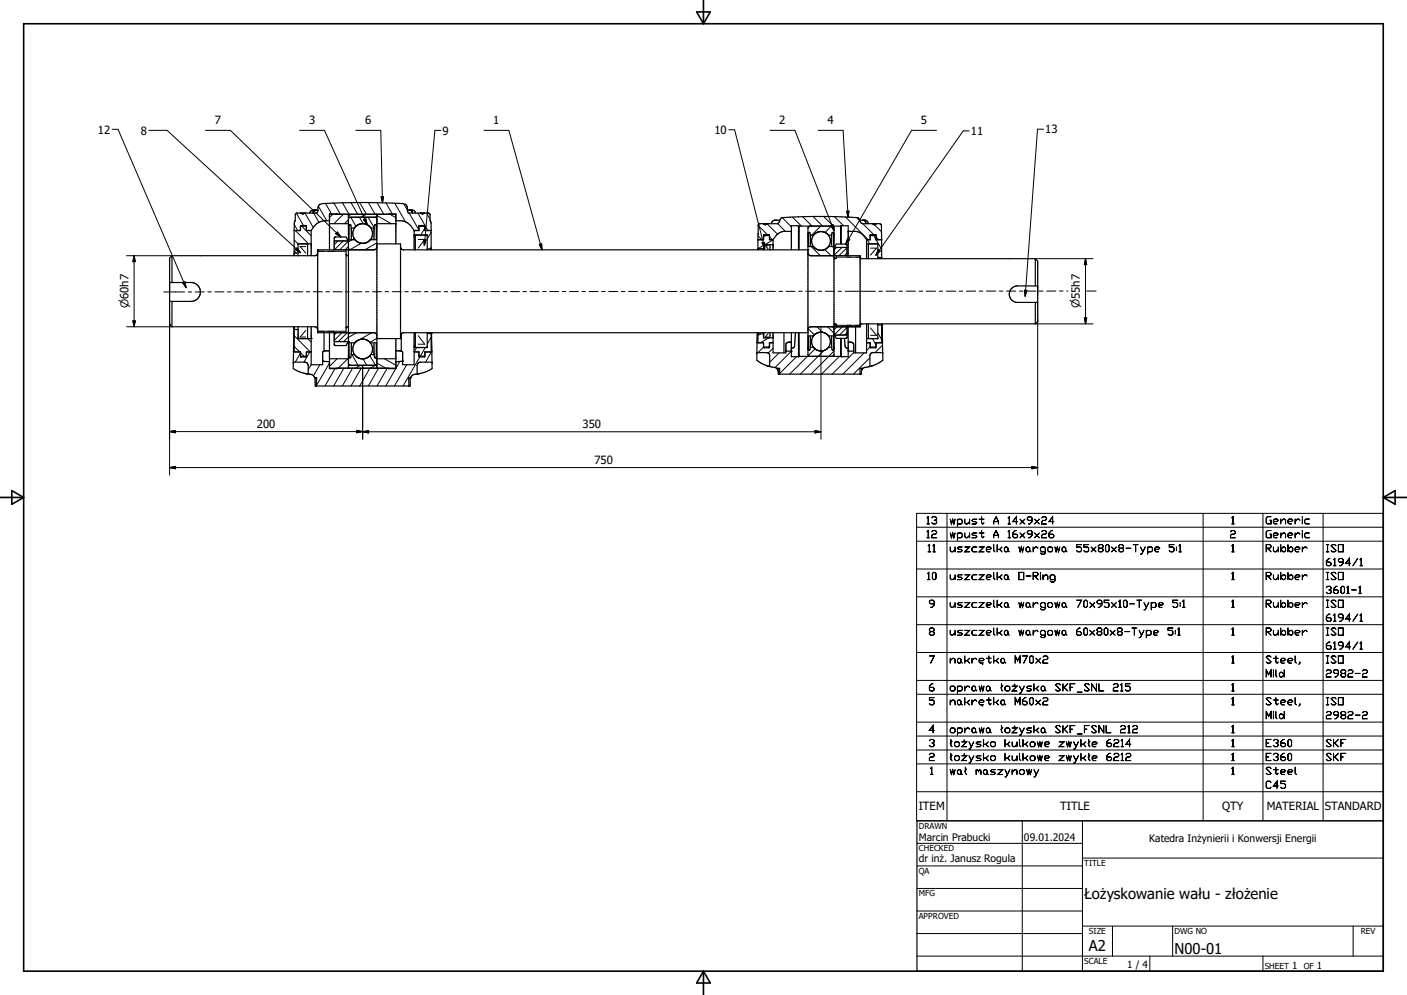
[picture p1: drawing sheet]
<svg xmlns="http://www.w3.org/2000/svg" width="420mm" height="297mm" viewBox="0 0 420 297" stroke-linecap="round" stroke-linejoin="round" font-family="sans-serif">
<g fill="none" stroke="#000" stroke-width=".3">
<path d="M33.5 38.6h1.7l20.3 47.3M44.4 38.9h5.5l39.8 36.5M61.3 38.9h7.5l33 31.8M89.4 38.9h7.5l12.7 28.2M106.2 38.9h7.5l.5 21.6M131.6 38.9h-1.8l-3 32.6M144.4 38.9h7.5l9.9 35.7M217.5 38.7h1.8l9 35.4M229.9 38.9h7.4l11.6 29.9M244.2 38.9h7.5l1.5 25.9M279.5 38.9h-7.4l-19.7 33.9M289.3 39.1h-1.8l-26.1 37.1"/>
<path d="M311.5 38.6h-1.8l-3.6 48.2M113.8 58.8h.7l-.3 1.7zM37.8 76.3h13.5M40 76.3v21.2M40 76.3l.4 1.8h-.7zM87.8 74.8l.7 .7M87.8 71.6l1.2 1.2M87.8 67l1 1.8M88.2 68.8l3.9 4M88.5 63.7l2.1 3.6M88.7 74l1 1.4-1.5-.9zM90 67.5l2.9 2.9"/>
<path d="M91 63.6l2.5 4.3M91.3 73.6h-1.7l1.7 2M93.6 63.6l1.6 2.7M94.8 75h8.5M95 61.6l2.5 4.3M97.2 60.7l1.8 3.2M99.3 64l-1 .9M99.7 60.6l1.9 3.4M99.8 71.9h4.2v2.7h-4.2zM100.7 69.3l1.1 1.4-1.6-.9zM100.9 71.9l-1.1 1.1M102.2 60.6l2 3.4"/>
<path d="M102.4 71.9l-2.6 2.7M102.5 64l-2.8 2.8M104 65.6l-1.2 1.2M104 73.6l-1 1M104 72l-2.6 2.6M104.7 64.8l1.6 2.8M104.8 60.5l2 3.5M104.8 64l-.8 .4M105.2 71.6l-1.2 .6M107.3 64.8l1.1 2M107.4 60.5l2 3.5M107.8 72.6l-3.4 2"/>
<path d="M108.6 65.6l.6-.3 .4 1.8zM109.3 64l-1.5 .8M109.9 64.8l1.8 3.1M110 60.5l2 3.5M112.5 72.5l-3.6 2.1M112.5 64.7l-.2 .1M112.5 64.3l4.3 2.5M112.6 60.5l2 3.5M115.2 60.6l1.9 3.3M116.4 64l1.8 1M117.9 60.7l3.2 5.6M118.2 65.7l.1 .2"/>
<path d="M120.6 60.9l1 1.8M122.1 63.6l2.9 5.1M123.8 68.8l-.2 .3M124.7 63.6l3 5.2M124.8 71.5h2M126.5 71.5l.7 .1-.5 1.7zM126.8 71.5l-2 2.6M126.8 68l-1.2 2.2M126.8 71.5l-.1 1.8M127.3 63.6l1.1 1.8M128.7 69.3l-1.2 2M128.7 73.8l-.3 .5"/>
<path d="M161 73l.7-.2 .1 1.8zM226.3 70.4l1.1 1.2M226.3 67.3l2.8 2.8M226.4 71.6h-.2M227.5 72.5l.7-.2 .1 1.8zM227.9 73.3l-1.6 .9M228.5 70.3l-.6 .4M229 66.8l3.1 3.1M229.3 73.4h-.9l.9 .8M229.7 70.7l.9 .9M230.8 71.6l-2.5 1.5M232.1 66.7l2.3 2.4"/>
<path d="M233.5 65l2.7 2.7M236.6 64.8l2.6 2.7M239.6 64.7l2.8 2.8M241.8 67.5l-.6 .6M242.1 73.6l2.8 2.7M242.7 64.6l2.9 2.9M245 67.5l-2.7 2.7M245.9 64.6l2.8 2.9M246.2 74.4l1.9 1.9M248 67.3l.6-.2 .3 1.7zM248.2 67.5l-1.9 1.9M248.5 73.6l.4 .5"/>
<path d="M249 73.9h3.9v2.4h-4v-2.3M249.1 64.7l2.7 2.7M249.7 76.8h7M249.7 73.9l-.8 .8M251.3 73.9l-2.4 2.3M252.4 64.8l6.8 6.8M252.7 63.1l.7-.1-.2 1.8zM252.9 75.5l-.9 .8M252.9 73.9l-2.5 2.4M253 71.1l.6 .4-1.2 1.3zM253.2 68.8l.3 .3M255.7 64.9l1 1"/>
<path d="M257.6 66.8l3.2 3.3M258.9 71.6l.7 1.2M259.8 74.1h1.8l-1.8 2M260.8 70.3l.7 1.2M261 67.1l2.1 2.1M261.5 70.7l.8 .9M261.5 71.6l1.7 2.8M262.2 74.5l.5 .4-1.3 1.3zM309 77.2h17.3M324 77.2v19.5M324 77.2l.4 1.8h-.7zM37.8 97.5h13.5"/>
<path d="M39.7 95.8h.7l-.4 1.7zM48.9 87.1h6.2M50.6 96.8v45M54.5 84.4l.7-.3 .3 1.8zM56.2 87.1h1M61 87.1h-2.7M62 87.1h1.1M64.2 87.1h2.7M67.9 87.1h1.1M70 87.1h2.7M73.8 87.1h1.1M75.9 87.1h2.7"/>
<path d="M79.7 87.1h1M81.8 87.1h2.7M86.6 87.1h-1.1M87.7 87.1h2.7M91.3 98.6l-1.7 2h1.7M91.4 87.1h1.1M93.5 87.1h2.7M94.8 98.9h8.5M97.3 87.1h1.1M99.4 87.1h2.7M100.5 99.3l-.7 .7M102.1 99.3l-2.3 2.3"/>
<path d="M103.2 87.1h1M103.6 99.3l-2.6 2.7M105.3 87.1h2.7M106.4 99.3l-2.4 1.4M109.1 87.1h1M110.9 99.3l-3.5 2M113.9 87.1h-2.7M114.9 87.1h1.1M117.1 87.1h2.7M120.8 87.1h1.1M122.9 87.1h2.7M126.7 87.1h1.1"/>
<path d="M128.8 87.1h2.7M132.6 87.1h1M137.4 87l-2.7 .1M138.5 87h1M140.6 87h2.7M144.3 87h1.1M146.5 87h2.6M150.2 87h1.1M152.3 87h2.7M156.1 87h1M158.2 87h2.7M163 87h-1"/>
<path d="M164.1 87h2.7M167.8 87h1.1M170 87h2.7M173.7 87h1.1M175.8 87h2.7M179.6 87h1.1M181.7 87h2.7M185.5 87h1M187.6 87h2.7M191.4 87h1M193.5 87h2.7M197.2 87h1.1"/>
<path d="M199.4 87h2.7M203.1 87h1.1M205.2 87h2.7M209 87h1.1M213.8 87h-2.7M214.9 87h1M217 87h2.7M220.7 87h1.1M222.9 87h2.7M226.6 87h1.1M227 99.7l-.8 .4M228.8 87h2.6"/>
<path d="M229.3 99.6l-.9 1h1.1M232.5 87h1.1M234.6 87h2.7M238.4 86.9h1M240.5 86.9h2.7M241.2 98.1l1.9 1.9M243.9 97.5l1.7 1.7M244.3 86.9h1M245.1 97.5v33.6M246.4 86.9h2.7M247 97.5l1.9 2M248.9 97.1h7.8"/>
<path d="M248.9 99.8l.1 .2M248.9 97.5h4v2.5h-3.9M249.9 97.5l-1 1M250.1 86.9h1.1M251.4 97.5l-2.4 2.5M252.3 86.9h9M252.9 99.3l-.8 .7M252.9 97.7l-2.3 2.3M259.8 97.9l1.8 2.2h-1.8M262 99.4l1.2 2M262.4 86.9h1M264.5 86.9h2.8"/>
<path d="M268.4 86.9h1M270.5 86.9h2.8M274.3 86.9h1.1M276.5 86.9h2.8M280.3 86.9h1.1M282.4 86.9h2.9M286.3 86.9h1.1M291.2 86.9h-2.8M292.3 86.9h1.1M294.4 86.9h2.8M298.3 86.9h1.1M300.4 86.9h2.8"/>
<path d="M304.3 86.9h1M305.8 86.8v-.2l.7 .2M305.8 87l.2 1.4M306.1 87l-.1 1.4M306.4 86.9h2.8M306.4 87l-.4 1.4M309 96.7h17.3M309.8 96v45.8M310.3 86.9h1M315.2 86.9h-2.8M316.3 86.9h1M318.4 86.9h.4"/>
<path d="M323.7 94.9h.7l-.4 1.8zM324.4 86.9h2.8M87.8 103.4l1.7 1.7M87.8 100.2l4.8 4.9M89.7 105.4l-1.6 2.7M89.7 105.3l1.1 1.1M91.8 101.1l1.1 1M92.5 105.1l-1.8 3M92.9 108.9l-.9 1.5M95.5 108.9l-1.9 3.3M98.3 108.4l-3.8 6.7M100 110l-3 5.2"/>
<path d="M100.6 107.1l-2.3 2.3M102.6 109.9l-3 5.3M103.8 107.1l-2.8 2.8M104 100.5l-1.4 1.5M104 102v-2.7h-4.2v2.7h4.2M104 108.6l.2 .3M105.1 105.8l1.8 3.2M105.2 109.9l-3 5.3M106.3 102l-.6 .3M107.6 109l-1.6 .9M107.8 109.9l-3 5.3M108.3 109v22.1"/>
<path d="M108.4 107.1l1.1 1.9M110.4 106.1l1.7 2.9-1.6 .9M110.4 109.9l-3 5.3M112.5 101l-2.1 1.2M112.5 108.4l2.7 1.5M113 109.9l-3 5.3M114.8 107.1l3.4 1.9M115.6 109.9l-3.1 5.3M118.1 110l-3 5.2M119.4 107.9l-1.2 2.1M121.4 108.9l-3.7 6.3M124.4 103.7l-.8 1.3"/>
<path d="M124.8 100.2l2 2.5h-2M125.3 106.6l-5 8.6M126.9 103.7l-1.4 2.6M128.7 100.7l-1.2 2M128.8 105.1l-1.8 3M226 102.3v.1M227.9 103.6l-1.6 1.7M229.5 100.8l-2.6 1.5M229.7 103.3l-.4 .3M230.8 104l-1.5 1.4M232.6 105.3l-2.9 2.8M236.2 104.8l-4.9 4.9"/>
<path d="M237.7 106.5l-5 5M241 106.4l-5.3 5.3M243.3 104.1l-2 2M246 104.6l-7.1 7.1M248.9 104.8l-6.8 6.9M250.5 106.4l-5.3 5.3M254.8 105.3l-6.4 6.4M258 105.3l-6.4 6.4M259.7 106.8l-4.9 4.9M259.7 103.5l-1 1.1M260.4 101.1l1.1 1.9M263.4 103l-2.2 2.3"/>
<path d="M50.6 128.8h57.7l-1.8-.3v.7l3.5-.7v.7l-1.7-.3h136.8M50.6 128.8l1.8-.3v.7zM50.6 139.6l1.8-.4v.7zM50.6 139.6h259.2M243.3 128.5l1.8 .4-1.8 .3zM308 139.2l1.8 .4-1.8 .3zM273.6 153.2h139.3v91.8h-139.3zM273.6 157.4h139.3M282.7 153.2v91.8M359.1 153.2v91.8M377 153.2v91.8M394.9 153.2v91.8"/>
<path d="M273.6 161.5h139.3M273.6 169.9h139.3M273.6 178.2h139.3M273.6 186.5h139.3M273.6 194.8h139.3M273.6 203.1h139.3M273.6 207.2h139.3M273.6 215.6h139.3M273.6 219.7h139.3M273.6 223.9h139.3M273.6 228h139.3M273.6 236.3h139.3"/>
<path d="M273.7 251.7h49.4M273.7 258.5h49.4M305.2 245v44.9M323.1 256.1h89.8M323.1 245v44.9M273.7 265.2h49.4M273.7 271.9h49.4M273.7 278.7h49.4M323.1 276.4h89.8M332.1 276.4v9M350 276.4v9M403.9 276.4v9"/>
<path d="M273.7 285.4h139.2M343.2 285.4v4.5M377 285.4v4.5"/>
</g>
<g fill="none" stroke="#000" stroke-width=".36">
<path d="M51.3 76.3l-.7 .8v19.7l.7 .7M51.3 76.3v8M87.8 68.8v7.5M87.8 75.5h1.2M89.7 67.5v1.3h-1.9M89.7 67.5h1.8M89.7 67.4v.1M89.8 63.6l.6 .4 .6-.4M89.8 67.3l-.1 .1M89.9 67.3h1.5l.1 1.5h1.4M89.9 67.3h-.1M91.7 72.8l.1 3.5"/>
<path d="M92.9 72.8h-3.8l-.1 3.5M92.9 68.8v7.5M93.4 63.4v.2M93.6 63.1l-.2 .3M93.6 63l-.2 .4M94.1 62.7l-.5 .4M94.2 62.7l-.6 .3M94.8 75.4l-.2 .7-.5 .2h-42.8M94.9 62.7h-1.6l-.6 .3-.2 .6M98.3 66.8h5.7M98.3 65.9a4.6 4.6 0 0 0-4.6 1.8l-.8 1.1M98.3 64h19.9"/>
<path d="M99.8 71.9h4.2M100.5 63.9h-2.2v10.7M100.5 63.9v.1M100.5 63.9l.1 .1M103.3 76a.36 .36 0 0 0 .4 .3 .36 .36 0 0 0 .3-.3M103.3 74.6v24.7M104 71.9l-.7-1.2-3.3 .1-.2 .3v3.5M104 64v45.9M104 67.3h.2M104 64.8h8.5M104 71.6h2a2.93 2.93 0 0 0 4.5 0h2M104 74l.2 .4 .3 .2"/>
<path d="M104.5 64.8l-.3 .2-.2 .4M104.9 68l-.2-.8-.4-.1-.1 4.5M104.9 68h.9M104.9 68v3.6M105.6 71.1a2.96 2.96 0 0 0 5.3 0M105.6 71.1l-.2 .5M105.8 68a2.96 2.96 0 0 0-.2 3.1M106 67.8l-.2 .2M106 67.8a2.95 2.95 0 0 1 4.7 .2M106 67.7a2.94 2.94 0 0 1 4.7 .3M110.7 68a2.96 2.96 0 0 1 .2 3.1M110.7 68h.9"/>
<path d="M110.9 71.1l.2 .5M111.6 68l.2-.8 .4-.1 .1 4.5M111.6 68v3.6M112 64.8l.3 .2 .2 .4M112.3 67.3h.2M112.5 64v45.9M112.5 73.7a.91 .91 0 0 1-.9 .9h-16.8v24.7h16.8a.87 .87 0 0 1 .9 .9M112.5 72.8h7.1v28.3h-7.1M112.5 66.8h5.7M116 63.9h2.2v8.9M116 63.9v.1M116 63.9l-.1 .1"/>
<path d="M118.2 65.9a4.6 4.6 0 0 1 4.6 1.8l.8 1.1M119.6 73.7l.4 .7 .4 .2h120.8M120 60.7l1.3 .6 .6 2.3 6.3 .2 .2 2.1 .3 .7v2.2M120 60.8a237.1 237.1 0 0 0-23.6-.1l-1.2 .6-.6 2.3-6.3 .2-.2 2.1-.3 .7v2.2M120 60.7v.1M121.6 62.7h1.6l.6 .3 .3 .6M122.3 62.7l.6 .3M122.7 62.9l.2 .2M122.9 63l.2 .4M122.9 63.1l.2 .3M123.1 63.4v.2M123.6 68.8v5.8"/>
<path d="M123.6 70.2l3.9 .1v4.3M124 70.3v4.3M124 70.2v.1M124.1 70.2h-.1M125 67.5v1.3h-1.4M125 67.6h1.8M125.1 67.4h1.7M125.1 67.4l-.1 .1M125.5 63.6l.6 .4 .6-.4M126.8 67.4v.1M126.8 67.5v1.3h1.9M127.5 74.3h1.2"/>
<path d="M128.7 68.8v5.8M226.2 71.6l.3-4.6 .3-.2h5.1a1.95 1.95 0 0 0 1.1-1.5l.2-.2a136.4 136.4 0 0 1 23 0l.4 .5a1.24 1.24 0 0 0 .9 1.2l5.3 .1 .3 .4 .1 4.3M226.2 71.6v3M226.2 74.2h1.7M227.8 66.8l.6 .4 .7-.4M227.9 70.3h1.8M228 73.1v1.5M229.6 70.1h-1.6l-.1 1.5h-1.7M229.6 70.1h.1M229.6 70.1l.1 1.5h1.1M229.8 73.1v1.5M230.8 71.6v3"/>
<path d="M230.8 73.1h-2.9v1.5M232.8 65.7l-1.9 .1-.4 .4-.2 .6M236.2 69.1h-2.2a3.5 3.5 0 0 0-2.5 1.4l-.7 1.1M238.4 67.4h-2.2v7.2M238.4 67.4v7.2M238.4 67.4l.1 .1M238.5 67.5h12.4M238.5 67.5v7.1M241.2 75.4l.1 .5 .6 .4h14.8v21.2h-14.6a.91 .91 0 0 0-.9 .9M241.2 69.6h.1M241.2 73.6h1.6a2.82 2.82 0 0 0 3.8 .7M241.3 69.6l.2-.2 .2 .1 .2 .7"/>
<path d="M241.3 69.6v4M241.7 67.5l-.4 .1-.1 .4v37.8l.4 .6M241.9 70.2h.9M241.9 70.2v3.4M242.6 73.4l-.1 .2M242.8 70.2a2.78 2.78 0 0 0 1.2 4.3M244.2 74.6l.7 .1 1-.1M246.5 69.5a2.85 2.85 0 0 0-3.7 .7M246.5 69.5l.6 .5M247.1 70l.2 .2M247.3 70.2h.9M247.3 70.2a2.78 2.78 0 0 1-1.2 4.3"/>
<path d="M247.5 73.4l.1 .2M248.2 70.2v3.4M248.4 67.5l.5 .4v38.1l-.3 .4M248.8 69.6l-.1-.2-.3 .1-.2 .7M248.8 69.6h.1M248.8 69.6v4M248.9 73.6h-1.6l-.5 .5M248.9 75.9l-.3 .4M249 73.9l-.1 .1M249.7 76.3v.6a.36 .36 0 0 1-.4 .3 .36 .36 0 0 1-.4-.3M250.9 67.5v5.3M251.1 67.4h2.1v8.9"/>
<path d="M251.1 67.4v5.4M251.1 67.4l-.2 .1M252.8 73.9h-3.7l.6-1.1 3 .1 .1 3.4M253.2 69.1h2.2a3.7 3.7 0 0 1 2.5 1.4l.8 1.1M256.7 65.7l1.8 .1 .5 .4 .2 .6M256.7 76.8l.6 .4h51.7M257.7 65.7l.6 .5 .2 .6M258.7 72.8l3.3 .1v4.3M258.7 71.6v5.6M259.4 72.8l-.2 4.4M259.7 70.3h1.8M260.3 66.8l.7 .4 .6-.4"/>
<path d="M261.4 70.1h-1.6l-.1 1.5h-1M261.4 70.1h.1M261.4 70.1l.1 1.5h1.7M262 76.9h1.2M263.2 71.6v5.6M309 77.2l.8 .8v18l-.8 .7M309 77.2v8.1M50.6 84.3h6.7a2.83 2.83 0 0 1 2.5 3 2.83 2.83 0 0 1-2.8 2.7h-6.4M51.3 97.5h42.6a.91 .91 0 0 1 .9 .9M51.3 90v7.5M87.7 97.5l-.1 7.6M87.8 98.4h1.2"/>
<path d="M87.8 97.5v7.6M89 97.5v3.5M91.8 97.5l-.1 3.6M92.9 97.5v11.4h3.4v-3.8l.4-.3M96.7 99.3v5.5M98.3 99.3v10.7h2.2M99.8 99.3l.1 3.7M103.3 97.9a.36 .36 0 0 1 .4-.4 .36 .36 0 0 1 .3 .4M104.5 99.3l-.3 .2-.2 .3M119.8 99.6v5.2M123.6 99.3v9.6h-3.4v-3.8l-.4-.3M124 99.3v4.3"/>
<path d="M127.5 99.3l-.1 4.4M127.5 99.6h1.2M128.7 99.3v5.8M128.8 99.3l.1 5.8M226.1 99.3l-.1 3M226.2 99.7h1.7M226.2 99.3v3M227.9 99.3v1.5h2.9M228 99.3v1.5M229.8 99.3v1.5M230.8 99.3v6h3.8v-2.7l.6-.4 1-.1M234 99.3v6"/>
<path d="M236.2 99.3v7.2h2.2M237.4 99.3l-.2 3.5a.97 .97 0 0 1-.8 1.2h-.2M238.4 99.3v7.2M238.5 99.3v7.1M241.2 99.3h-120.8a.91 .91 0 0 0-.8 .9M243.3 99.8l-.5 .5M243.9 99.4l-.6 .4M243.9 99.4l1-.2 1.4 .2M246.2 99.4l.6 .4M246.3 99.4l.5 .4M246.8 99.8l.5 .5M248.4 97.5l.5 .4"/>
<path d="M248.9 97a.36 .36 0 0 1 .4-.3 .36 .36 0 0 1 .4 .3v.5M248.9 99.8l.2 .2M252.9 97.6v3M253.2 97.5v9h-2.1M255.4 97.5v7.8M258.7 96.7v8.6h-3.9v-2.8l-.4-.3-1.2-.1M259.2 96.7v4.3M262 96.7v4.3M262 97h1.2M263.2 96.7v5.6M263.3 96.7l.1 5.6M309 96.7h-51.9l-.4 .4"/>
<path d="M309 90.3v6.4M309.8 85.3h-6.4a2.48 2.48 0 0 0-2.1 2.5 2.48 2.48 0 0 0 2.1 2.5h6.4M87.6 108.1l-.1 1.9 1.9 1 2.6 .6M87.6 108.1h3.4a1.04 1.04 0 0 1 1 1.1v2.4M87.6 105.1h2.1v1.4h1.7M87.6 105.1v3M89 101l.1 .1M89.1 101.1h3.8M89.7 106.4h1.8M91.4 106.5h.1M91.8 111.6h.1M92 111.6a1.94 1.94 0 0 1 2 1.2"/>
<path d="M92.9 105.1h-1.4l-.1 1.4M94 112.8h.5v2.4M94 112.8l.1 2.4h28.3l.1-2.4M96.3 107.8l2 .2M98.3 104.7l-1.6 .1M98.3 107.1h5.7M98.3 109.9h19.9M99.8 102h4.2M99.9 103v.1M100.5 109.9v.1M100.6 109.9l-.1 .1M104 102l-.7 1.2-3.4-.1"/>
<path d="M104 106.6h.2M104 108.5l.2 .4 .3 .1M104 109h8.5M104.2 102.3l.1 4.5 .4-.1 .2-.9M104.9 105.8h.9M104.9 102.3v3.5M105.8 105.8l.2 .3M106 106.1a2.95 2.95 0 0 0 4.2 .3M106.6 101.8a2.91 2.91 0 0 0-.8 4M106.9 101.6a2.88 2.88 0 0 1 3.6 .7h2M109.8 101.7a2.85 2.85 0 0 0-3.8 .6h-2M109.9 101.8a2.91 2.91 0 0 1 .8 4"/>
<path d="M110.7 105.8l-.2 .3M110.7 105.8h.9M110.7 105.8a2.98 2.98 0 0 1-4.7 .3M111.6 102.3v3.5M112.3 102.3l-.1 4.5-.4-.1-.2-.9M112.3 106.6h.2M112.5 107.1h5.7M112.5 108.5l-.2 .4-.3 .1M115.9 109.9l.1 .1M116 109.9v.1M118.2 104.7l1.6 .1M118.2 101.1v8.9h-2.2"/>
<path d="M120.2 107.8l-2 .2M122.5 112.8h-.5v2.4M123.6 105.1h1.4l.1 1.4M123.6 103.7h3.8M124 103.6v.1M124 103.7h.2M124.5 111.6a1.94 1.94 0 0 0-2 1.2M124.7 111.6h-.1M125 106.3h1.8M125.1 106.5h.1M125.1 106.5h1.7M126.8 106.5h.1"/>
<path d="M127.4 103.7h.1M128.9 105.1h-2.1v1.4M128.9 105.1l.1 3M129 108.1h-3.4l-.6 .2-.5 .7v2.6M129 108.1v1.9l-1.9 1-2.6 .6M225.9 105.3h3l.6 .2 .2 .5v3.4M225.9 105.3v2.2l2.1 1.3 1.4 .5M226 102.3h1.9l.1 1.5h1.6l.1-1.5h1.1M226 102.3l-.1 3M226 102.3h.1M227.9 103.6h1.8M229.4 109.3h.1"/>
<path d="M229.5 109.3l.2 .1M229.7 109.4a3.2 3.2 0 0 1 2.3 .7M232 110.1l.7-.1v1.7M232 110.1l.1 .1M232.1 110.2h.1M232.1 110.2l.2 1.5h24.8l.3-1.5M236.2 104.8h-1.6M238.5 106.4h12.4M238.5 106.4l-.1 .1M241.2 104.3h.1M241.2 100.3h1.6M241.3 100.3v4"/>
<path d="M241.9 103.7h.9a2.79 2.79 0 0 0 3.7 .6M241.9 103.7l-.2 .7-.2 .1-.2-.2M241.9 100.3v3.4M242.5 100.3l.1 .2M242.8 100.3a2.8 2.8 0 0 0 .4 3.8 2.8 2.8 0 0 0 3.9-.2M247.3 100.3a2.74 2.74 0 0 1-.1 3.5M247.3 100.3h1.6M247.6 100.3l-.1 .2M248.2 103.7l.2 .7 .3 .1 .1-.2M248.2 103.7h-.9l-.6 .5M248.2 100.3v3.4M248.8 104.3h.1"/>
<path d="M248.8 100.3v4M249.1 100l.6 1 3-.1M250.9 106.4l.2 .1M250.9 101v5.4M251.1 101v5.5M252.1 101l.1 1.2a1.29 1.29 0 0 0 .9 1.8h.1M252.8 100.9h-.1M252.8 100.6v.3M252.9 100h-3.8M253.2 104.8h1.6M254.5 102.3l.1 .1M257.4 110.2h.1"/>
<path d="M257.4 110.1v-.1h-.7v1.7M257.4 110.1v.1M258.7 101.1h3.3M258.7 102.3h1v1.4M259.2 101l.1 .1M259.7 109.4l-1.7 .3-.6 .4M259.7 109.4h.1M259.7 103.7l.1 .1M259.7 103.6h1.8M259.9 109.3h.1M262 101v.1M263.4 102.3h-1.9l-.1 1.5h-1.6"/>
<path d="M263.4 102.3l.1 3M263.5 105.3h-2.9a.87 .87 0 0 0-.9 .8v3.3M263.5 105.3v2.2l-2.1 1.3-1.7 .6M273.7 245h139.2v44.9h-139.2z"/>
</g>
<g fill="#000">
<circle cx="91" cy="63.6" r=".18"/>
<circle cx="94.2" cy="62.7" r=".18"/>
<circle cx="94.8" cy="74.6" r=".18"/>
<circle cx="100.5" cy="63.9" r=".18"/>
<circle cx="104" cy="71.9" r=".18"/>
<circle cx="116" cy="63.9" r=".18"/>
<circle cx="122.3" cy="62.7" r=".18"/>
<circle cx="123.6" cy="70.2" r=".18"/>
<circle cx="226.2" cy="74.2" r=".18"/>
<circle cx="227.9" cy="74.2" r=".18"/>
<circle cx="229.1" cy="66.8" r=".18"/>
<circle cx="241.2" cy="74.6" r=".18"/>
<circle cx="258.1" cy="65.7" r=".18"/>
<circle cx="50.6" cy="96.8" r=".18"/>
<circle cx="128.7" cy="99.6" r=".18"/>
<circle cx="263.2" cy="97" r=".18"/>
<circle cx="92" cy="111.6" r=".18"/>
<circle cx="92.9" cy="101.1" r=".18"/>
<circle cx="94" cy="112.8" r=".18"/>
<circle cx="96.3" cy="107.8" r=".18"/>
<circle cx="104" cy="102" r=".18"/>
<circle cx="112.5" cy="101.1" r=".18"/>
<circle cx="119.6" cy="101.1" r=".18"/>
<circle cx="120.2" cy="107.8" r=".18"/>
<circle cx="122.5" cy="112.8" r=".18"/>
<circle cx="124.5" cy="111.6" r=".18"/>
<circle cx="232" cy="110.1" r=".18"/>
<circle cx="236.2" cy="104.8" r=".18"/>
<circle cx="238.4" cy="106.5" r=".18"/>
<circle cx="251.1" cy="106.5" r=".18"/>
<circle cx="253.2" cy="104.8" r=".18"/>
<circle cx="256.7" cy="111.7" r=".18"/>
<circle cx="258.7" cy="101.1" r=".18"/>
</g>
<path d="M7.1 7.1h405.8v282.8h-405.8zM207.9 3.6h4.1l-2 3.5zM210 0v7.1M0 148.5h7.1M3.5 146.5l3.6 2-3.6 2zM412.9 148.5h7.1M412.9 148.5l3.5-2v4zM210 289.9v7.1M210 289.9l2 3.5h-4.1z" fill="none" stroke="#000" stroke-width=".48"/>
<g fill="#000" stroke="#000" stroke-width=".3">
<path d="M113.8 58.8h.7l-.3 1.7zM40 76.3l.4 1.8h-.7zM88.7 74l1 1.4-1.5-.9zM100.7 69.3l1.1 1.4-1.6-.9zM108.6 65.6l.6-.3 .4 1.8zM126.5 71.5l.7 .1-.5 1.7zM161 73l.7-.2 .1 1.8zM227.5 72.5l.7-.2 .1 1.8zM248 67.3l.6-.2 .3 1.7zM252.7 63.1l.7-.1-.2 1.8zM253 71.1l.6 .4-1.2 1.3zM262.2 74.5l.5 .4-1.3 1.3z"/>
<path d="M324 77.2l.4 1.8h-.7zM39.7 95.8h.7l-.4 1.7zM54.5 84.4l.7-.3 .3 1.8zM305.8 86.6l.7 .1-.5 1.7zM323.7 94.9h.7l-.4 1.8zM50.6 128.8l1.8-.3v.7zM50.6 139.6l1.8-.4v.7zM106.5 128.5l1.8 .3-1.8 .4zM108.3 128.9l1.7-.4v.7zM243.3 128.5l1.8 .4-1.8 .3zM308 139.2l1.8 .4-1.8 .3z"/>
</g>
<g font-size="4.4">
<text x="323.6" y="268.3">Łożyskowanie wału - złożenie</text>
<text x="325" y="283.9">A2</text>
<text x="350.6" y="284.8">N00-01</text>
</g>
<g font-size="3.4">
<text x="29.3" y="39.9">12</text>
<text x="42" y="40.2">8</text>
<text x="64.1" y="37.1">7</text>
<text x="92.2" y="37">3</text>
<text x="109" y="37">6</text>
<text x="132.1" y="40.2">9</text>
<text x="147.2" y="37.1">1</text>
<text x="213.3" y="40">10</text>
<text x="232.6" y="37.1">2</text>
<text x="247" y="37.1">4</text>
<text x="274.9" y="37">5</text>
<text x="289.8" y="40.3">11</text>
<text x="312" y="39.8">13</text>
<text x="76.7" y="127.7">200</text>
<text x="173.9" y="127.8">350</text>
<text x="177.4" y="138.5">750</text>
<text x="274.2" y="241.9">ITEM</text>
<text x="316.4" y="241.9">TITLE</text>
<text x="364.8" y="241.9">QTY</text>
<text x="378.1" y="241.9">MATERIAL</text>
<text x="395.4" y="241.9">STANDARD</text>
</g>
<g font-size="3.2">
<text x="38.3" y="92.1" transform="rotate(-90 38.3 92.1)">n60h7</text>
<text x="322.3" y="92.1" transform="rotate(-90 322.3 92.1)">n55h7</text>
</g>
<g font-size="3.1">
<text x="274.2" y="251.1">Marcin Prabucki</text>
<text x="305.6" y="251.1">09.01.2024</text>
<text x="343" y="251.4">Katedra Inżynierii i Konwersji Energii</text>
<text x="274.2" y="257.3">dr inż. Janusz Rogula</text>
</g>
<g font-size="3">
<text x="276.4" y="156.4">13</text>
<text x="276.4" y="160.5">12</text>
<text x="283.3" y="156.4">wpust</text>
<text x="283.3" y="160.5">wpust</text>
<text x="296.3" y="156.4">A</text>
<text x="296.3" y="160.5">A</text>
<text x="300.6" y="156.4">14x9x24</text>
<text x="300.6" y="160.5">16x9x26</text>
<text x="366.9" y="160.5">2</text>
<text x="367.3" y="156.4">1</text>
<text x="377.6" y="156.4">Generic</text>
<text x="377.6" y="160.5">Generic</text>
<text x="276.7" y="164.7">11</text>
<text x="283.3" y="164.7">uszczelka</text>
<text x="303.8" y="164.7">wargowa</text>
<text x="321" y="164.7">55x80x8-Type</text>
<text x="348.7" y="164.7">5:1</text>
<text x="367.3" y="164.7">1</text>
<text x="377.6" y="164.7">Rubber</text>
<text x="395.6" y="164.7">ISO</text>
<text x="276.5" y="173">10</text>
<text x="283.3" y="173">uszczelka</text>
<text x="303.8" y="173">O-Ring</text>
<text x="367.3" y="173">1</text>
<text x="377.6" y="173">Rubber</text>
<text x="395.6" y="168.9">6194/1</text>
<text x="395.6" y="173">ISO</text>
<text x="395.6" y="177.2">3601-1</text>
<text x="277.1" y="181.3">9</text>
<text x="283.3" y="181.3">uszczelka</text>
<text x="303.8" y="181.3">wargowa</text>
<text x="321" y="181.3">70x95x10-Type</text>
<text x="349.7" y="181.3">5:1</text>
<text x="367.3" y="181.3">1</text>
<text x="377.6" y="181.3">Rubber</text>
<text x="395.6" y="181.3">ISO</text>
<text x="395.6" y="185.5">6194/1</text>
<text x="277.1" y="189.6">8</text>
<text x="283.3" y="189.6">uszczelka</text>
<text x="303.8" y="189.6">wargowa</text>
<text x="321" y="189.6">60x80x8-Type</text>
<text x="348.3" y="189.6">5:1</text>
<text x="367.3" y="189.6">1</text>
<text x="377.6" y="189.6">Rubber</text>
<text x="395.6" y="189.6">ISO</text>
<text x="277.1" y="198">7</text>
<text x="283.3" y="198">nakrętka</text>
<text x="302.7" y="198">M70x2</text>
<text x="367.3" y="198">1</text>
<text x="377.6" y="198">Steel,</text>
<text x="395.6" y="193.8">6194/1</text>
<text x="395.6" y="198">ISO</text>
<text x="377.6" y="202.1">Mild</text>
<text x="395.6" y="202.1">2982-2</text>
<text x="277.1" y="206.2">6</text>
<text x="283.3" y="206.2">oprawa</text>
<text x="298.4" y="206.2">łożyska</text>
<text x="314.7" y="206.2">SKF_SNL</text>
<text x="332" y="206.2">215</text>
<text x="367.3" y="206.2">1</text>
<text x="277.1" y="210.4">5</text>
<text x="283.3" y="210.4">nakrętka</text>
<text x="302.7" y="210.4">M60x2</text>
<text x="367.3" y="210.4">1</text>
<text x="377.6" y="210.4">Steel,</text>
<text x="377.6" y="214.5">Mild</text>
<text x="395.6" y="210.4">ISO</text>
<text x="395.6" y="214.5">2982-2</text>
<text x="277.1" y="218.7">4</text>
<text x="283.3" y="218.7">oprawa</text>
<text x="298.4" y="218.7">łożyska</text>
<text x="314.7" y="218.7">SKF_FSNL</text>
<text x="334.1" y="218.7">212</text>
<text x="367.3" y="218.7">1</text>
<text x="277.1" y="222.9">3</text>
<text x="277.1" y="227">2</text>
<text x="283.3" y="222.9">łożysko</text>
<text x="283.3" y="227">łożysko</text>
<text x="299.6" y="222.9">kulkowe</text>
<text x="299.6" y="227">kulkowe</text>
<text x="315.8" y="222.9">zwykłe</text>
<text x="315.8" y="227">zwykłe</text>
<text x="330" y="222.9">6214</text>
<text x="330" y="227">6212</text>
<text x="367.3" y="222.9">1</text>
<text x="367.3" y="227">1</text>
<text x="377.6" y="222.9">E360</text>
<text x="377.6" y="227">E360</text>
<text x="395.6" y="222.9">SKF</text>
<text x="395.6" y="227">SKF</text>
<text x="277.4" y="231.2">1</text>
<text x="283.3" y="231.2">wał</text>
<text x="291" y="231.2">maszynowy</text>
<text x="367.3" y="231.2">1</text>
<text x="377.6" y="231.2">Steel</text>
<text x="377.6" y="235.3">C45</text>
</g>
<g font-size="2.9">
<text x="336.5" y="288.9">1 / 4</text>
<text x="385.7" y="289.3">1</text>
<text x="393.1" y="289.3">1</text>
</g>
<g font-size="2.5">
<text x="274.2" y="247.3">DRAWN</text>
<text x="274.2" y="254.1">CHECKED</text>
<text x="274.2" y="260.9">QA</text>
<text x="323.6" y="258.4">TITLE</text>
<text x="274.2" y="267.6">MFG</text>
<text x="274.2" y="274.3">APPROVED</text>
<text x="325" y="278.8">SIZE</text>
<text x="350.6" y="278.8">DWG NO</text>
<text x="406.2" y="278.8">REV</text>
<text x="323.6" y="287.8">SCALE</text>
<text x="377.5" y="289.3">SHEET</text>
<text x="389.2" y="289.3">OF</text>
</g>
</svg>
